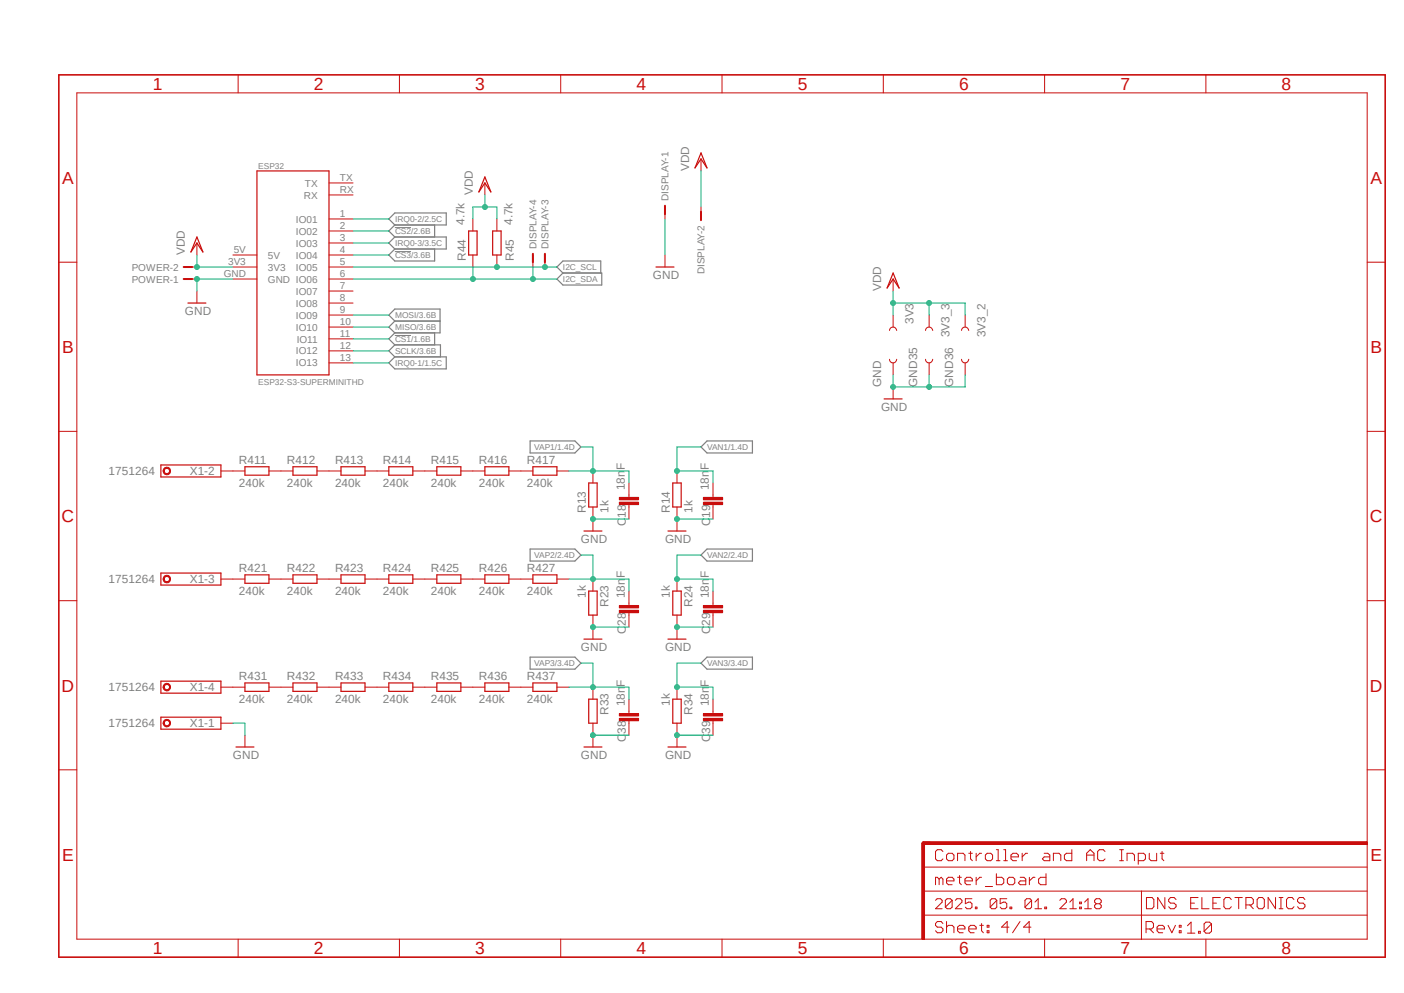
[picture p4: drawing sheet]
<svg xmlns="http://www.w3.org/2000/svg" width="297mm" height="210mm" viewBox="0 0 297 210" stroke-linecap="round" stroke-linejoin="round" font-family="sans-serif">
<path d="M12.1 15.5l281.3 187.3M293.4 15.5l-281.3 187.3" fill="none" stroke="#fff" stroke-width=".21"/>
<g fill="none" stroke="#808080" stroke-width=".25">
<path d="M82.3 46.3l1.2-1.3h10.9v2.6h-10.9zM83.5 52.7l-1.2 1.2 1.2 1.3h8.4v-2.5M83.5 50.1l-1.2 1.3 1.2 1.3M83.5 50.1h10.9v2.6h-10.9M83.5 47.6l-1.2 1.3 1.2 1.2M91.9 47.6v2.5M117.8 59l1.3-1.3h8.2v2.6h-8.2zM119.1 57.7l-1.3-1.2 1.3-1.3h8v2.5M82.3 76.8l1.2-1.3h10.9v2.5h-10.9zM83.5 72.9l-1.2 1.3 1.2 1.3M83.5 72.9h9.7v2.6M83.5 70.4l-1.2 1.3 1.2 1.2"/>
<path d="M83.5 67.9l-1.2-1.3 1.2-1.2h9.6v5h-9.6M83.5 67.9l-1.2 1.3 1.2 1.2M83.5 67.9h9.6M91.9 70.4v2.5M112.1 93.3h9.5l1.3 1.2-1.3 1.3h-9.5zM148.3 94.5l1.3-1.2h9.6v2.5h-9.6zM112.1 116.1h9.5l1.3 1.3-1.3 1.3h-9.5zM148.3 117.4l1.3-1.3h9.6v2.6h-9.6zM112.1 139h9.5l1.3 1.3-1.3 1.2h-9.5zM148.3 140.3l1.3-1.3h9.6v2.5h-9.6z"/>
</g>
<path d="M83.5 53.2h3.5M83.5 48.1h3.5M83.5 71h3.5" fill="none" stroke="#808080" stroke-width=".21"/>
<path d="M195 178.3h.6v20.3h-.6z" fill-rule="evenodd" fill="#c90d0c"/>
<path d="M195 178.3h.6v20.3h-.6z" fill="none" stroke="#c90d0c" stroke-width=".21"/>
<path d="M195.2 178h94v.6h-94z" fill-rule="evenodd" fill="#c90d0c"/>
<g fill="none" stroke="#c90d0c" stroke-width=".21">
<path d="M16.3 19.6h272.9v179h-272.9zM50.4 15.8v3.8M84.5 15.8v3.8M118.6 15.8v3.8M152.7 15.8v3.8M186.9 15.8v3.8M221 15.8v3.8M255.1 15.8v3.8M69.6 38.7h5.1M102.6 38.7v2.5M12.4 55.5h3.9M41.7 51.4v2.5"/>
<path d="M49.3 59h5.1M49.3 56.5h5.1M49.3 53.9h5.1M69.6 59h5.1M69.6 56.5h5.1M69.6 51.4h5.1M69.6 53.9h5.1M69.6 41.2h5.1M69.6 48.9h5.1M69.6 46.3h5.1M100 46.3v2.6M100 53.9v2.6"/>
<path d="M105.1 46.3v2.6M105.1 53.9v2.6M289.2 55.5h3.8M41.7 61.6v2.5M69.6 64.1h5.1M69.6 66.6h5.1M69.6 61.6h5.1M69.6 76.8h5.1M69.6 74.2h5.1M69.6 71.7h5.1M69.6 69.2h5.1M12.4 91.2h3.9"/>
<path d="M49.3 99.6h2.5M56.9 99.6h5.1M67.1 99.6h5M77.2 99.6h5.1M87.3 99.6h5.1M97.5 99.6h5.1M107.7 99.6h5M117.8 99.6h2.6M125.4 99.6v2.6M143.2 99.6v2.6M289.2 91.2h3.8M125.4 107.2v2.6"/>
<path d="M143.2 107.2v2.6M12.4 127h3.9M49.3 122.5h2.5M56.9 122.5h5.1M67.1 122.5h5M77.2 122.5h5.1M87.3 122.5h5.1M97.5 122.5h5.1M107.7 122.5h5M117.8 122.5h2.6M125.4 122.5v2.5M125.4 130.1v2.5"/>
<path d="M143.2 122.5v2.5M143.2 130.1v2.5M289.2 127h3.8M49.3 145.3h2.5M56.9 145.3h5.1M67.1 145.3h5M77.2 145.3h5.1M87.3 145.3h5.1M97.5 145.3h5.1M107.7 145.3h5M117.8 145.3h2.6M125.4 145.3v2.6"/>
<path d="M125.4 153v2.5M143.2 145.3v2.6M143.2 153v2.5M12.4 162.8h3.9M195.2 178h94v.6h-94zM210.8 179.7h.4v2.3M212.3 179.7h.4v2.3M226.7 179.7v2.3h-1.1l-.4-.3v-.9l.4-.3h1.1M236.9 179.7h.8M237.3 179.7v2.3M289.2 162.8h3.8M50.4 198.6v3.8"/>
<path d="M84.5 198.6v3.8M118.6 198.6v3.8M152.7 198.6v3.8M186.9 198.6v3.8M195.3 193.5h93.9M195.3 188.5h93.9M195.3 183.4h93.9M197.9 190.4l.3-.3h.8l.3 .3v.4l-1.4 1.4h1.4M198.7 185.9l-.4-.4h-.4v1.6M198.7 185.9l.4-.4 .4 .4v1.2M198.7 185.9v1.2M199.5 195.3l-.4-.4h-.8l-.4 .4v.4l.4 .4h.8l.4 .4v.3l-.4 .5h-.8l-.4-.5"/>
<path d="M199.5 180.1l-.4-.4h-.8l-.4 .4v1.6l.4 .3h.8l.4-.3M200.2 186.3h1.6v-.4l-.4-.4h-.8l-.4 .4v.8l.4 .4h.8M200.2 194.9v2.4M200.2 196.1l.4-.4h.8l.4 .4v1.2M200.6 180.5h.8l.4 .3v.9l-.4 .3h-.8l-.4-.3v-.9zM201.4 190.4v1.5l-.4 .3h-.6l-.4-.3M201.4 190.4l-.4-.3h-.6l-.4 .3v1.5M201.4 190.4l-1.4 1.5M202.1 190.4l.3-.3h.8l.3 .3v.4l-1.4 1.4h1.4M202.6 196.5h1.5v-.4l-.3-.4h-.8l-.4 .4v.7l.4 .5h.8M202.6 182v-1.5h1.2l.3 .3v1.2M202.6 185.5h.8"/>
<path d="M203 185.2v1.5l.4 .4M204.1 186.3h1.6v-.4l-.4-.4h-.8l-.4 .4v.8l.4 .4h.8M204.9 196.5h1.6v-.4l-.4-.4h-.8l-.4 .4v.7l.4 .5h.8M204.9 180.5h.8M205.3 180.1v1.6l.4 .3M205.6 190.1h-1.4v1l.7-.3h.4l.3 .3v.8l-.3 .3h-.7l-.4-.3M206.3 191.9h.4v.3h-.4zM206.5 180.5v1.5M206.5 185.5v1.6M207.3 195.7h.7M207.6 195.3v1.5l.4 .5M207.6 185.5h-.3l-.8 .8"/>
<path d="M207.6 180.5h-.3l-.8 .7M208.4 187.5h1.6M208.4 180.8l.4-.3h.8l.4 .3v.9l-.4 .3h-.8l-.4-.3zM208.8 195.7h.4v.4h-.4zM208.8 196.8h.4v.5h-.4zM210.8 184.8v2.3h1.1l.4-.4v-.8l-.4-.4h-1.1M210.8 182h.7M210.9 190.4v1.5l-.4 .3h-.7l-.3-.3M210.9 190.4l-.4-.3h-.7l-.3 .3v1.5M210.9 190.4l-1.4 1.5M212.3 182h.8M213 190.1h-1.4v1l.7-.3h.3l.4 .3v.8l-.4 .3h-.7l-.3-.3"/>
<path d="M213.1 185.9l.4-.4h.8l.4 .4v.8l-.4 .4h-.8l-.4-.4zM213.4 196.1h-1.5l1.2-1.2v2.4M213.7 191.9h.3v.3h-.3zM213.9 181.2h1.5v-.4l-.3-.3h-.8l-.4 .3v.9l.4 .3h.8M215.8 194.9l-1.6 2.4M215.8 185.5h.8l.4 .4v1.2h-1.2l-.4-.4 .4-.4h1.2M216.2 180.5v1.5M217.4 180.5h-.4l-.8 .7M217.8 185.5v1.6M218.1 196.1h-1.6l1.2-1.2v2.4M218.2 190.4v1.5l-.3 .3h-.7l-.4-.3M218.2 190.4l-.3-.3h-.7l-.4 .3v1.5"/>
<path d="M218.2 190.4l-1.4 1.5M218.9 185.5h-.3l-.8 .8M218.9 192.2h1.4M218.9 190.8l.7-.7v2.1M220.9 180.5h.8l.4 .3v1.2h-1.2l-.4-.3 .4-.5h1.2M221 198.6v3.8M221 191.9h.4v.3h-.4zM221.3 184.8v2.3h-1.2l-.4-.4v-.8l.4-.4h1.2M222.8 182v-1.5h1.2l.4 .3v1.2M224.2 190.4l.3-.3h.8l.3 .3v.4l-1.4 1.4h1.4M226.3 192.2h1.4M226.3 190.8l.7-.7v2.1"/>
<path d="M228.4 191.9h.4v.3h-.4zM228.4 190.8h.4v.3h-.4zM229.4 192.2h1.5M229.4 190.8l.8-.7v2.1M229.9 182v-1.5l.7-.8 .8 .8v1.5M229.9 180.8h1.5M231.9 191.1l-.3 .4v.4l.3 .3h.7l.4-.3v-.4l-.4-.4M231.9 191.1l-.3-.3v-.4l.3-.3h.7l.4 .3v.4l-.4 .3M231.9 191.1h.7M233.8 180.1l-.4-.4h-.8l-.4 .4v1.6l.4 .3h.8l.4-.3M236.9 182h.8M238.4 182v-1.5h1.2l.4 .3v1.2"/>
<path d="M240.8 182h1.1l.4-.3v-.9l-.4-.3h-1.1v2.3M241.5 188.5v10.2M242.4 196.5h1.2l.4-.4v-.8l-.4-.4h-1.2v2.4M242.5 189.8h1.2l.4 .4v1.6l-.4 .4h-1.2zM243.1 180.5v1.2l.4 .3h1.2v-1.5M243.2 196.5l.8 .8M244.8 196.5h1.5v-.4l-.3-.4h-.8l-.4 .4v.7l.4 .5h.8M245.4 180.5h.8M245.8 180.1v1.6l.4 .3M246.4 189.8v2.4l-1.5-2.4v2.4M247.1 195.7l.8 1.6 .8-1.6M248.8 190.2l-.4-.4h-.8l-.4 .4v.4l.4 .4h.8l.4 .4v.4l-.4 .4h-.8l-.4-.4"/>
<path d="M249.5 195.7h.4v.4h-.4zM249.5 196.8h.4v.5h-.4zM251.2 195.8l.8-.8v2.4M251.2 197.4h1.6M251.9 191h.8M253.4 189.8h-1.5v2.4h1.5M253.5 197h.4v.4h-.4zM254.3 189.8v2.4h1.5M255.1 198.6v3.8M256.3 195.4v1.6l-.4 .4h-.8l-.4-.4M256.3 195.4l-.4-.4h-.8l-.4 .4v1.6M256.3 195.4l-1.6 1.6"/>
<path d="M256.6 191h.7M258.1 189.8h-1.5v2.4h1.5M260.5 190.2l-.4-.4h-.8l-.4 .4v1.6l.4 .4h.8l.4-.4M261.2 189.8h1.6M262 189.8v2.4M263.6 191.4h1.2l.3-.4v-.8l-.3-.4h-1.2v2.4M264.4 191.4l.7 .8M266.3 189.8h.8l.4 .4v1.6l-.4 .4h-.8l-.4-.4v-1.6zM269.8 189.8v2.4l-1.5-2.4v2.4M270.6 192.2h.8M270.6 189.8h.8M271 189.8v2.4"/>
<path d="M273.7 190.2l-.4-.4h-.8l-.3 .4v1.6l.3 .4h.8l.4-.4M276.1 190.2l-.4-.4h-.8l-.4 .4v.4l.4 .4h.8l.4 .4v.4l-.4 .4h-.8l-.4-.4"/>
</g>
<path d="M196.6 178.3h-1.3v1.3" fill="none" stroke="#c90d0c" stroke-width=".64"/>
<path d="M12.4 15.8h280.6v186.6h-280.6z" fill="none" stroke="#c90d0c" stroke-width=".34"/>
<g fill="none" stroke="#c90d0c" stroke-width=".25">
<path d="M54.4 36.2h15.2v43.1h-15.2zM102.6 37.4l1.2 3.2-1.2-1.9-1.3 1.9zM41.7 50.1l1.2 3.2-1.2-1.9-1.3 1.9zM99.1 48.9h1.8v5h-1.8zM104.2 48.9h1.8v5h-1.8zM39.8 64.1h3.8M51.8 98.7h5.1v1.8h-5.1zM62 98.7h5.1v1.8h-5.1zM72.1 98.7h5.1v1.8h-5.1zM82.3 98.7h5v1.8h-5zM92.4 98.7h5.1v1.8h-5.1zM102.6 98.7h5.1v1.8h-5.1z"/>
<path d="M112.7 98.7h5.1v1.8h-5.1zM124.5 102.2h1.8v5h-1.8zM142.3 102.2h1.8v5h-1.8zM51.8 121.6h5.1v1.8h-5.1zM62 121.6h5.1v1.8h-5.1zM72.1 121.6h5.1v1.8h-5.1zM82.3 121.6h5v1.8h-5zM92.4 121.6h5.1v1.8h-5.1zM102.6 121.6h5.1v1.8h-5.1zM112.7 121.6h5.1v1.8h-5.1zM124.5 125h1.8v5.1h-1.8zM142.3 125h1.8v5.1h-1.8z"/>
<path d="M34 151.7h12.7v2.5h-12.7zM51.8 144.4h5.1v1.8h-5.1zM62 144.4h5.1v1.8h-5.1zM72.1 144.4h5.1v1.8h-5.1zM82.3 144.4h5v1.8h-5zM92.4 144.4h5.1v1.8h-5.1zM102.6 144.4h5.1v1.8h-5.1zM112.7 144.4h5.1v1.8h-5.1zM124.5 147.9h1.8v5.1h-1.8zM142.3 147.9h1.8v5.1h-1.8z"/>
</g>
<path d="M34.8 152.3a.8 .8 0 0 1 1.2 .3 .8 .8 0 0 1-.5 1.1 .8 .8 0 0 1-1-.7h.3a.57 .57 0 0 1 .8-.5 .57 .57 0 0 1 .1 .9 .57 .57 0 0 1-.9-.2v-.2h-.3z" fill-rule="evenodd" fill="#c90d0c"/>
<path d="M34.8 152.3a.8 .8 0 0 1 1.2 .3 .8 .8 0 0 1-.5 1.1 .8 .8 0 0 1-1-.7h.3a.57 .57 0 0 1 .8-.5 .57 .57 0 0 1 .1 .9 .57 .57 0 0 1-.9-.2v-.2h-.3zM46.7 153h2.6" fill="none" stroke="#c90d0c" stroke-width=".21"/>
<path d="M34 98.3h12.7v2.6h-12.7z" fill="none" stroke="#c90d0c" stroke-width=".25"/>
<path d="M34.8 98.9a.8 .8 0 0 1 1.2 .4 .8 .8 0 0 1-.5 1.1 .8 .8 0 0 1-1-.8h.3a.56 .56 0 0 1 .8-.5 .56 .56 0 0 1 .1 1 .56 .56 0 0 1-.9-.2v-.3h-.3z" fill-rule="evenodd" fill="#c90d0c"/>
<path d="M34.8 98.9a.8 .8 0 0 1 1.2 .4 .8 .8 0 0 1-.5 1.1 .8 .8 0 0 1-1-.8h.3a.56 .56 0 0 1 .8-.5 .56 .56 0 0 1 .1 1 .56 .56 0 0 1-.9-.2v-.3h-.3zM46.7 99.6h2.6" fill="none" stroke="#c90d0c" stroke-width=".21"/>
<path d="M34 121.2h12.7v2.5h-12.7z" fill="none" stroke="#c90d0c" stroke-width=".25"/>
<path d="M34.8 121.8a.8 .8 0 0 1 1.2 .3 .8 .8 0 0 1-.5 1.1 .8 .8 0 0 1-1-.7h.3a.56 .56 0 0 1 .8-.5 .56 .56 0 0 1 .1 .9 .56 .56 0 0 1-.9-.2v-.2h-.3z" fill-rule="evenodd" fill="#c90d0c"/>
<path d="M34.8 121.8a.8 .8 0 0 1 1.2 .3 .8 .8 0 0 1-.5 1.1 .8 .8 0 0 1-1-.7h.3a.56 .56 0 0 1 .8-.5 .56 .56 0 0 1 .1 .9 .56 .56 0 0 1-.9-.2v-.2h-.3zM46.7 122.5h2.6" fill="none" stroke="#c90d0c" stroke-width=".21"/>
<path d="M34 144.1h12.7v2.5h-12.7z" fill="none" stroke="#c90d0c" stroke-width=".25"/>
<path d="M34.8 144.7a.8 .8 0 0 1 1.2 .3 .8 .8 0 0 1-.5 1.1 .8 .8 0 0 1-1-.8h.3a.57 .57 0 0 1 .8-.5 .57 .57 0 0 1 .1 1 .57 .57 0 0 1-.9-.2v-.3h-.3z" fill-rule="evenodd" fill="#c90d0c"/>
<g fill="none" stroke="#c90d0c" stroke-width=".21">
<path d="M148.3 33.6v2.6M39.1 59h2.6M39.1 56.5h2.6M112.7 53.9v2.6M115.3 53.9v2.6M140.7 43.8v2.5M140.7 53.9v2.6M148.3 43.8v2.5M188.9 59v2.6M188.2 76a.76 .76 0 0 0 .7 .8 .76 .76 0 0 0 .8-.8M188.2 69.9a.76 .76 0 0 1 .7-.7 .76 .76 0 0 1 .8 .7M188.9 66.6v2.6"/>
<path d="M188.9 76.8v2.5M195.8 76a.76 .76 0 0 0 .8 .8 .76 .76 0 0 0 .7-.8M195.8 69.9a.76 .76 0 0 1 .8-.7 .76 .76 0 0 1 .7 .7M196.6 66.6v2.6M196.6 76.8v2.5M203.4 76a.76 .76 0 0 0 .8 .8 .76 .76 0 0 0 .7-.8M203.4 69.9a.76 .76 0 0 1 .8-.7 .76 .76 0 0 1 .7 .7M204.2 66.6v2.6M204.2 76.8v2.5M188.9 81.8v2.6M125.4 109.8v2.5M143.2 109.8v2.5"/>
<path d="M150.8 104.7v.5M150.8 106.7v.5M125.4 132.6v2.6M143.2 132.6v2.6M34.8 144.7a.8 .8 0 0 1 1.2 .3 .8 .8 0 0 1-.5 1.1 .8 .8 0 0 1-1-.8h.3a.57 .57 0 0 1 .8-.5 .57 .57 0 0 1 .1 1 .57 .57 0 0 1-.9-.2v-.3h-.3zM46.7 145.3h2.6M51.8 155.5v2.5M125.4 155.5v2.5M143.2 155.5v2.5"/>
</g>
<path d="M148.3 32.3l1.3 3.2-1.3-1.9-1.3 1.9zM138.8 56.5h3.8M188.9 57.7l1.3 3.2-1.3-1.9-1.2 1.9zM187 84.4h3.8M123.5 112.3h3.8M141.3 112.3h3.8M123.5 135.2h3.8M141.3 135.2h3.8M49.9 158h3.8M123.5 158h3.8M141.3 158h3.8" fill="none" stroke="#c90d0c" stroke-width=".25"/>
<path d="M38.9 59h1.7M38.9 56.5h1.7M112.7 53.7v1.8M115.3 53.7v1.8M140.7 43.5v1.8M148.3 44.8v1.8" fill="none" stroke="#c90d0c" stroke-width=".42"/>
<path d="M148.8 106.2h4.1v.5h-4.1z" fill-rule="evenodd" fill="#c90d0c"/>
<path d="M148.8 106.2h4.1v.5h-4.1z" fill="none" stroke="#c90d0c" stroke-width=".21"/>
<path d="M148.8 105.2h4.1v.5h-4.1z" fill-rule="evenodd" fill="#c90d0c"/>
<path d="M133.1 104.7v.5M133.1 106.7v.5M148.8 105.2h4.1v.5h-4.1zM150.8 102.2v2.5M150.8 107.2v2.6" fill="none" stroke="#c90d0c" stroke-width=".21"/>
<path d="M131 106.2h4.1v.5h-4.1z" fill-rule="evenodd" fill="#c90d0c"/>
<path d="M131 106.2h4.1v.5h-4.1z" fill="none" stroke="#c90d0c" stroke-width=".21"/>
<path d="M131 105.2h4.1v.5h-4.1z" fill-rule="evenodd" fill="#c90d0c"/>
<path d="M131 105.2h4.1v.5h-4.1zM133.1 102.2v2.5M133.1 107.2v2.6M150.8 127.6v.5M150.8 129.6v.5" fill="none" stroke="#c90d0c" stroke-width=".21"/>
<path d="M148.8 129.1h4.1v.5h-4.1z" fill-rule="evenodd" fill="#c90d0c"/>
<path d="M148.8 129.1h4.1v.5h-4.1z" fill="none" stroke="#c90d0c" stroke-width=".21"/>
<path d="M148.8 128.1h4.1v.5h-4.1z" fill-rule="evenodd" fill="#c90d0c"/>
<path d="M133.1 127.6v.5M133.1 129.6v.5M148.8 128.1h4.1v.5h-4.1zM150.8 125v2.6M150.8 130.1v2.5" fill="none" stroke="#c90d0c" stroke-width=".21"/>
<path d="M131 129.1h4.1v.5h-4.1z" fill-rule="evenodd" fill="#c90d0c"/>
<path d="M131 129.1h4.1v.5h-4.1z" fill="none" stroke="#c90d0c" stroke-width=".21"/>
<path d="M131 128.1h4.1v.5h-4.1z" fill-rule="evenodd" fill="#c90d0c"/>
<path d="M131 128.1h4.1v.5h-4.1zM133.1 125v2.6M133.1 130.1v2.5M150.8 150.4v.5M150.8 152.4v.6" fill="none" stroke="#c90d0c" stroke-width=".21"/>
<path d="M148.8 151.9h4.1v.5h-4.1z" fill-rule="evenodd" fill="#c90d0c"/>
<path d="M148.8 151.9h4.1v.5h-4.1z" fill="none" stroke="#c90d0c" stroke-width=".21"/>
<path d="M148.8 150.9h4.1v.5h-4.1z" fill-rule="evenodd" fill="#c90d0c"/>
<path d="M133.1 150.4v.5M133.1 152.4v.6M148.8 150.9h4.1v.5h-4.1zM150.8 147.9v2.5M150.8 153v2.5" fill="none" stroke="#c90d0c" stroke-width=".21"/>
<path d="M131 151.9h4.1v.5h-4.1z" fill-rule="evenodd" fill="#c90d0c"/>
<path d="M131 151.9h4.1v.5h-4.1z" fill="none" stroke="#c90d0c" stroke-width=".21"/>
<path d="M131 150.9h4.1v.5h-4.1z" fill-rule="evenodd" fill="#c90d0c"/>
<path d="M131 150.9h4.1v.5h-4.1zM133.1 147.9v2.5M133.1 153v2.5" fill="none" stroke="#c90d0c" stroke-width=".21"/>
<path d="M125.4 132.6h7.7" fill="none" stroke="#0dab76" stroke-width=".21"/>
<circle cx="125.4" cy="132.6" r=".51" fill="#0dab76"/>
<g fill="none" stroke="#0dab76" stroke-width=".21">
<path d="M143.2 132.6h7.6"/>
<circle cx="125.4" cy="132.6" r=".51"/>
</g>
<circle cx="143.2" cy="132.6" r=".51" fill="#0dab76"/>
<g fill="none" stroke="#0dab76" stroke-width=".21">
<path d="M125.4 155.5h7.7"/>
<circle cx="143.2" cy="132.6" r=".51"/>
</g>
<circle cx="125.4" cy="155.5" r=".51" fill="#0dab76"/>
<g fill="none" stroke="#0dab76" stroke-width=".21">
<path d="M143.2 155.5h7.6"/>
<circle cx="125.4" cy="155.5" r=".51"/>
</g>
<circle cx="143.2" cy="155.5" r=".51" fill="#0dab76"/>
<g fill="none" stroke="#0dab76" stroke-width=".21">
<path d="M49.3 59h-7.6v2.6"/>
<circle cx="143.2" cy="155.5" r=".51"/>
</g>
<circle cx="41.7" cy="59" r=".51" fill="#0dab76"/>
<g fill="none" stroke="#0dab76" stroke-width=".21">
<path d="M125.4 109.8h7.7"/>
<circle cx="41.7" cy="59" r=".51"/>
</g>
<circle cx="125.4" cy="109.8" r=".51" fill="#0dab76"/>
<g fill="none" stroke="#0dab76" stroke-width=".21">
<path d="M143.2 109.8h7.6"/>
<circle cx="125.4" cy="109.8" r=".51"/>
</g>
<circle cx="143.2" cy="109.8" r=".51" fill="#0dab76"/>
<g fill="none" stroke="#0dab76" stroke-width=".21">
<path d="M140.7 46.3v7.6M188.9 79.3v2.5h7.7v-2.5M49.3 153h2.5v2.5"/>
<circle cx="143.2" cy="109.8" r=".51"/>
</g>
<circle cx="188.9" cy="81.8" r=".51" fill="#0dab76"/>
<g fill="none" stroke="#0dab76" stroke-width=".21">
<path d="M204.2 79.3v2.5h-7.6"/>
<circle cx="188.9" cy="81.8" r=".51"/>
</g>
<circle cx="196.5" cy="81.8" r=".51" fill="#0dab76"/>
<g fill="none" stroke="#0dab76" stroke-width=".21">
<path d="M41.7 53.9v2.6h7.6"/>
<circle cx="196.5" cy="81.8" r=".51"/>
</g>
<circle cx="41.7" cy="56.5" r=".51" fill="#0dab76"/>
<g fill="none" stroke="#0dab76" stroke-width=".21">
<path d="M100 46.3v-2.5h5.1v2.5M102.6 41.2v2.6"/>
<circle cx="41.7" cy="56.5" r=".51"/>
</g>
<circle cx="102.6" cy="43.8" r=".51" fill="#0dab76"/>
<g fill="none" stroke="#0dab76" stroke-width=".21">
<path d="M148.3 36.2v7.6M188.9 61.6v5M188.9 64.1h7.7v2.5"/>
<circle cx="102.6" cy="43.8" r=".51"/>
</g>
<circle cx="188.9" cy="64.1" r=".51" fill="#0dab76"/>
<g fill="none" stroke="#0dab76" stroke-width=".21">
<path d="M196.6 64.1h7.6v2.5"/>
<circle cx="188.9" cy="64.1" r=".51"/>
</g>
<circle cx="196.5" cy="64.1" r=".51" fill="#0dab76"/>
<g fill="none" stroke="#0dab76" stroke-width=".21">
<path d="M122.9 140.3h2.5v5h-5"/>
<circle cx="196.5" cy="64.1" r=".51"/>
</g>
<circle cx="125.4" cy="145.3" r=".51" fill="#0dab76"/>
<g fill="none" stroke="#0dab76" stroke-width=".21">
<path d="M122.9 117.4h2.5v5.1h-5M125.4 145.3h7.7v2.6"/>
<circle cx="125.4" cy="145.3" r=".51"/>
</g>
<circle cx="125.4" cy="122.5" r=".51" fill="#0dab76"/>
<g fill="none" stroke="#0dab76" stroke-width=".21">
<path d="M125.4 122.5h7.7v2.5M148.3 140.3h-5.1v5h7.6v2.6"/>
<circle cx="125.4" cy="122.5" r=".51"/>
</g>
<circle cx="143.2" cy="145.3" r=".51" fill="#0dab76"/>
<g fill="none" stroke="#0dab76" stroke-width=".21">
<path d="M100 56.5v2.5"/>
<circle cx="143.2" cy="145.3" r=".51"/>
</g>
<circle cx="100" cy="59" r=".51" fill="#0dab76"/>
<g fill="none" stroke="#0dab76" stroke-width=".21">
<path d="M100 59h17.8M112.7 56.5v2.5"/>
<circle cx="100" cy="59" r=".51"/>
</g>
<circle cx="112.7" cy="59" r=".51" fill="#0dab76"/>
<g fill="none" stroke="#0dab76" stroke-width=".21">
<path d="M74.7 59h25.3M74.7 56.5h40.6"/>
<circle cx="112.7" cy="59" r=".51"/>
</g>
<circle cx="105.1" cy="56.5" r=".51" fill="#0dab76"/>
<g fill="none" stroke="#0dab76" stroke-width=".21">
<path d="M115.3 56.5h2.5"/>
<circle cx="105.1" cy="56.5" r=".51"/>
</g>
<circle cx="115.3" cy="56.5" r=".51" fill="#0dab76"/>
<g fill="none" stroke="#0dab76" stroke-width=".21">
<path d="M148.3 117.4h-5.1v5.1h7.6v2.5"/>
<circle cx="115.3" cy="56.5" r=".51"/>
</g>
<circle cx="143.2" cy="122.5" r=".51" fill="#0dab76"/>
<g fill="none" stroke="#0dab76" stroke-width=".21">
<path d="M122.9 94.5h2.5v5.1h-5"/>
<circle cx="143.2" cy="122.5" r=".51"/>
</g>
<circle cx="125.4" cy="99.6" r=".51" fill="#0dab76"/>
<g fill="none" stroke="#0dab76" stroke-width=".21">
<path d="M125.4 99.6h7.7v2.6M148.3 94.5h-5.1v5.1h7.6v2.6"/>
<circle cx="125.4" cy="99.6" r=".51"/>
</g>
<circle cx="143.2" cy="99.6" r=".51" fill="#0dab76"/>
<g fill="none" stroke="#0dab76" stroke-width=".21">
<path d="M74.7 51.4h7.6M74.7 53.9h7.6M74.7 46.3h7.6M74.7 48.9h7.6M74.7 76.8h7.6M74.7 74.2h7.6M74.7 71.7h7.6M74.7 69.2h7.6M74.7 66.6h7.6"/>
<circle cx="143.2" cy="99.6" r=".51"/>
</g>
<g font-size="3.7" fill="#c90d0c">
<text x="32.3" y="19">1</text>
<text x="66.4" y="19">2</text>
<text x="100.5" y="19">3</text>
<text x="134.7" y="19">4</text>
<text x="168.8" y="19">5</text>
<text x="202.9" y="19">6</text>
<text x="237" y="19">7</text>
<text x="271.1" y="19">8</text>
<text x="13.1" y="38.9">A</text>
<text x="289.9" y="38.9">A</text>
<text x="13.1" y="74.6">B</text>
<text x="289.9" y="74.6">B</text>
<text x="13" y="110.4">C</text>
<text x="289.8" y="110.4">C</text>
<text x="13" y="146.3">D</text>
<text x="289.8" y="146.3">D</text>
<text x="13.1" y="182">E</text>
<text x="289.9" y="182">E</text>
<text x="32.3" y="201.8">1</text>
<text x="66.4" y="201.8">2</text>
<text x="100.5" y="201.8">3</text>
<text x="134.7" y="201.8">4</text>
<text x="168.8" y="201.8">5</text>
<text x="202.9" y="201.8">6</text>
<text x="237" y="201.8">7</text>
<text x="271.1" y="201.8">8</text>
</g>
<g font-size="2.5" fill="#808080">
<text x="100" y="41.2" transform="rotate(-90 100 41.2)">VDD</text>
<text x="145.8" y="36.2" transform="rotate(-90 145.8 36.2)">VDD</text>
<text x="98.3" y="47.6" transform="rotate(-90 98.3 47.6)">4.7k</text>
<text x="108.4" y="47.6" transform="rotate(-90 108.4 47.6)">4.7k</text>
<text x="39.1" y="53.9" transform="rotate(-90 39.1 53.9)">VDD</text>
<text x="98.6" y="55.2" transform="rotate(-90 98.6 55.2)">R44</text>
<text x="108.7" y="55.2" transform="rotate(-90 108.7 55.2)">R45</text>
<text x="138.1" y="59">GND</text>
<text x="186.4" y="61.6" transform="rotate(-90 186.4 61.6)">VDD</text>
<text x="39.1" y="66.6">GND</text>
<text x="193.3" y="68.5" transform="rotate(-90 193.3 68.5)">3V3</text>
<text x="200.9" y="71.3" transform="rotate(-90 200.9 71.3)">3V3_3</text>
<text x="208.5" y="71.3" transform="rotate(-90 208.5 71.3)">3V3_2</text>
<text x="186.4" y="81.8" transform="rotate(-90 186.4 81.8)">GND</text>
<text x="194" y="81.8" transform="rotate(-90 194 81.8)">GND35</text>
<text x="201.6" y="81.8" transform="rotate(-90 201.6 81.8)">GND36</text>
<text x="186.4" y="86.9">GND</text>
<text x="23" y="100.5">1751264</text>
<text x="40.2" y="100.5">X1-2</text>
<text x="50.5" y="98.1">R411</text>
<text x="60.7" y="98.1">R412</text>
<text x="70.9" y="98.1">R413</text>
<text x="81" y="98.1">R414</text>
<text x="91.1" y="98.1">R415</text>
<text x="101.3" y="98.1">R416</text>
<text x="111.5" y="98.1">R417</text>
<text x="50.5" y="102.9">240k</text>
<text x="60.7" y="102.9">240k</text>
<text x="70.9" y="102.9">240k</text>
<text x="81" y="102.9">240k</text>
<text x="91.1" y="102.9">240k</text>
<text x="101.3" y="102.9">240k</text>
<text x="111.5" y="102.9">240k</text>
<text x="132.2" y="103.7" transform="rotate(-90 132.2 103.7)">18nF</text>
<text x="149.9" y="103.7" transform="rotate(-90 149.9 103.7)">18nF</text>
<text x="124" y="108.5" transform="rotate(-90 124 108.5)">R13</text>
<text x="128.7" y="108.5" transform="rotate(-90 128.7 108.5)">1k</text>
<text x="132.4" y="111.3" transform="rotate(-90 132.4 111.3)">C18</text>
<text x="141.7" y="108.5" transform="rotate(-90 141.7 108.5)">R14</text>
<text x="146.5" y="108.5" transform="rotate(-90 146.5 108.5)">1k</text>
<text x="150.2" y="111.3" transform="rotate(-90 150.2 111.3)">C19</text>
<text x="122.9" y="114.9">GND</text>
<text x="140.7" y="114.9">GND</text>
<text x="23" y="123.4">1751264</text>
<text x="40.2" y="123.4">X1-3</text>
<text x="50.5" y="125.8">240k</text>
<text x="50.5" y="121">R421</text>
<text x="60.7" y="125.8">240k</text>
<text x="60.7" y="121">R422</text>
<text x="70.9" y="125.8">240k</text>
<text x="70.9" y="121">R423</text>
<text x="81" y="125.8">240k</text>
<text x="81" y="121">R424</text>
<text x="91.1" y="125.8">240k</text>
<text x="91.1" y="121">R425</text>
<text x="101.3" y="125.8">240k</text>
<text x="101.3" y="121">R426</text>
<text x="111.5" y="125.8">240k</text>
<text x="111.5" y="121">R427</text>
<text x="123.9" y="126.4" transform="rotate(-90 123.9 126.4)">1k</text>
<text x="128.7" y="128.4" transform="rotate(-90 128.7 128.4)">R23</text>
<text x="132.2" y="126.5" transform="rotate(-90 132.2 126.5)">18nF</text>
<text x="141.7" y="126.4" transform="rotate(-90 141.7 126.4)">1k</text>
<text x="146.5" y="128.4" transform="rotate(-90 146.5 128.4)">R24</text>
<text x="149.9" y="126.5" transform="rotate(-90 149.9 126.5)">18nF</text>
<text x="122.9" y="137.7">GND</text>
<text x="132.4" y="134.2" transform="rotate(-90 132.4 134.2)">C28</text>
<text x="140.7" y="137.7">GND</text>
<text x="150.2" y="134.2" transform="rotate(-90 150.2 134.2)">C29</text>
<text x="50.5" y="143.8">R431</text>
<text x="60.7" y="143.8">R432</text>
<text x="70.9" y="143.8">R433</text>
<text x="81" y="143.8">R434</text>
<text x="91.1" y="143.8">R435</text>
<text x="101.3" y="143.8">R436</text>
<text x="111.5" y="143.8">R437</text>
<text x="23" y="146.2">1751264</text>
<text x="40.2" y="146.2">X1-4</text>
<text x="50.5" y="148.6">240k</text>
<text x="60.7" y="148.6">240k</text>
<text x="70.9" y="148.6">240k</text>
<text x="81" y="148.6">240k</text>
<text x="91.1" y="148.6">240k</text>
<text x="101.3" y="148.6">240k</text>
<text x="111.5" y="148.6">240k</text>
<text x="132.2" y="149.4" transform="rotate(-90 132.2 149.4)">18nF</text>
<text x="141.7" y="149.3" transform="rotate(-90 141.7 149.3)">1k</text>
<text x="149.9" y="149.4" transform="rotate(-90 149.9 149.4)">18nF</text>
<text x="23" y="153.8">1751264</text>
<text x="40.2" y="153.8">X1-1</text>
<text x="128.7" y="151.2" transform="rotate(-90 128.7 151.2)">R33</text>
<text x="146.5" y="151.2" transform="rotate(-90 146.5 151.2)">R34</text>
<text x="49.3" y="160.5">GND</text>
<text x="122.9" y="160.5">GND</text>
<text x="132.4" y="157" transform="rotate(-90 132.4 157)">C38</text>
<text x="140.7" y="160.5">GND</text>
<text x="150.2" y="157" transform="rotate(-90 150.2 157)">C39</text>
</g>
<g font-size="2.1" fill="#808080">
<text x="64.3" y="42">RX</text>
<text x="64.5" y="39.5">TX</text>
<text x="71.9" y="38.3">TX</text>
<text x="71.9" y="40.9">RX</text>
<text x="62.6" y="47.1">IO01</text>
<text x="71.9" y="45.9">1</text>
<text x="141.4" y="42.5" transform="rotate(-90 141.4 42.5)">DISPLAY-1</text>
<text x="49.4" y="53.6">5V</text>
<text x="62.6" y="52.2">IO03</text>
<text x="62.6" y="49.6">IO02</text>
<text x="71.9" y="51">3</text>
<text x="71.9" y="53.6">4</text>
<text x="71.9" y="48.5">2</text>
<text x="113.5" y="52.7" transform="rotate(-90 113.5 52.7)">DISPLAY-4</text>
<text x="116" y="52.7" transform="rotate(-90 116 52.7)">DISPLAY-3</text>
<text x="27.9" y="59.8">POWER-1</text>
<text x="27.9" y="57.2">POWER-2</text>
<text x="47.3" y="58.6">GND</text>
<text x="48.3" y="56.1">3V3</text>
<text x="56.7" y="59.8">GND IO06</text>
<text x="56.7" y="57.2">3V3</text>
<text x="56.7" y="54.7">5V</text>
<text x="62.6" y="57.2">IO05</text>
<text x="62.6" y="54.7">IO04</text>
<text x="71.9" y="58.6">6</text>
<text x="71.9" y="56.1">5</text>
<text x="149.1" y="58" transform="rotate(-90 149.1 58)">DISPLAY-2</text>
<text x="62.6" y="64.9">IO08</text>
<text x="62.6" y="62.3">IO07</text>
<text x="71.9" y="63.7">8</text>
<text x="71.9" y="61.2">7</text>
<text x="62.6" y="67.4">IO09</text>
<text x="62.6" y="69.9">IO10</text>
<text x="71.9" y="66.3">9</text>
<text x="71.9" y="71.3">11</text>
<text x="71.9" y="68.8">10</text>
<text x="62.6" y="77.5">IO13</text>
<text x="62.6" y="75">IO12</text>
<text x="62.8" y="72.5">IO11</text>
<text x="71.9" y="76.4">13</text>
<text x="71.9" y="73.9">12</text>
</g>
<g font-size="1.8" fill="#808080">
<text x="54.6" y="35.6">ESP32</text>
<text x="83.6" y="46.9">IRQ0-2/2.5C</text>
<text x="83.6" y="52">IRQ0-3/3.5C</text>
<text x="83.6" y="49.5">CS2/2.6B</text>
<text x="83.6" y="54.6">CS3/3.6B</text>
<text x="119.1" y="59.6">I2C_SDA</text>
<text x="119.1" y="57.1">I2C_SCL</text>
<text x="83.6" y="69.8">MISO/3.6B</text>
<text x="83.6" y="67.3">MOSI/3.6B</text>
<text x="83.6" y="77.4">IRQ0-1/1.5C</text>
<text x="83.6" y="74.8">SCLK/3.6B</text>
<text x="83.6" y="72.3">CS1/1.6B</text>
<text x="54.6" y="81.3">ESP32-S3-SUPERMINITHD</text>
<text x="113" y="95.2">VAP1/1.4D</text>
<text x="149.6" y="95.2">VAN1/1.4D</text>
<text x="113" y="118">VAP2/2.4D</text>
<text x="149.6" y="118">VAN2/2.4D</text>
<text x="113" y="140.9">VAP3/3.4D</text>
<text x="149.6" y="140.9">VAN3/3.4D</text>
</g>
</svg>
